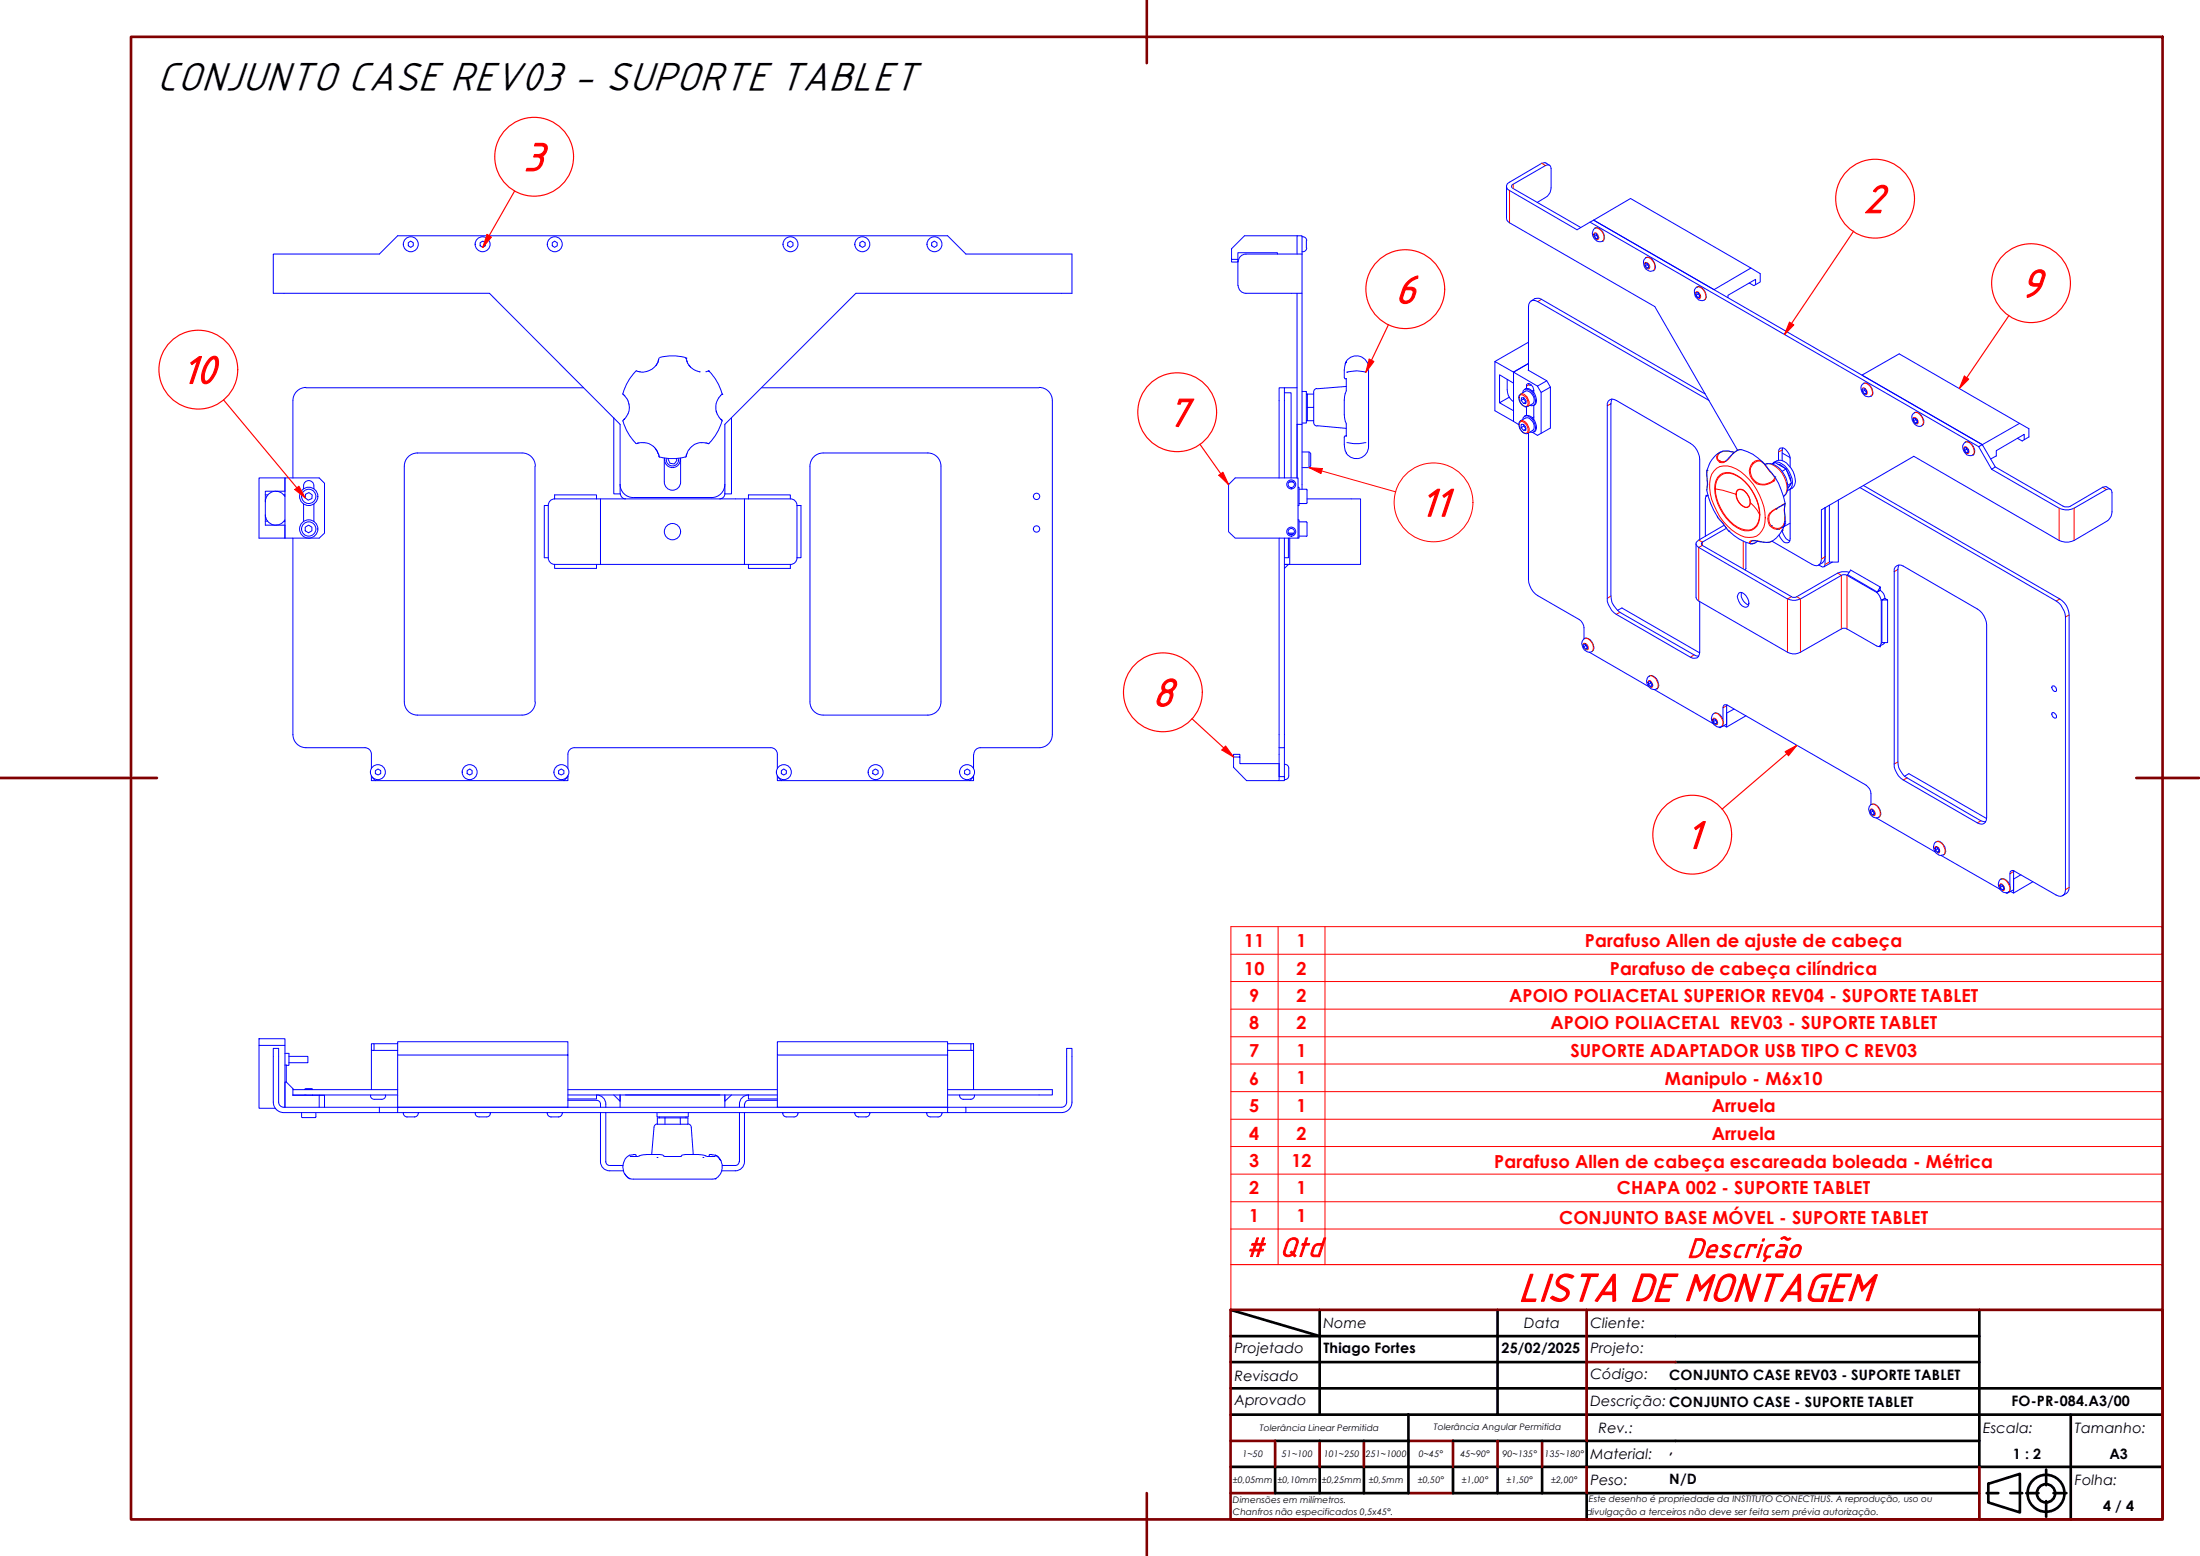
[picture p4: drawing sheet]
<svg xmlns="http://www.w3.org/2000/svg" width="420mm" height="297mm" viewBox="0 0 420 297" stroke-linecap="round" stroke-linejoin="round" font-family="sans-serif">
<!-- layer: Visible ABNT -->
<g fill="none" stroke="#00f" stroke-width=".19">
<path d="M287.7 35.6v6.1l.3 .6 28 16.2 15.9 27.5M293.6 38.7a4.1 4.1 0 0 0 2.4-1.9l.2-.9v-3.7a.59 .59 0 0 0-.7-.7l-6.5 3.7-.3 .2v.4l13.2 7.6M295.9 31.5l-.9-.5-.6 .2-6.1 3.6a.83 .83 0 0 0-.6 .8 .83 .83 0 0 0 .6 .8l12.9 7.5 3.2-1.9 74.2 42.9M78 46.3l.4-.3 .5 .3v.6l-.5 .3-.4-.3zM91.7 46.3l.5-.3 .5 .3v.6l-.5 .3-.5-.3zM105.5 46.3l.4-.3 .5 .3v.6l-.5 .3-.4-.3zM150.4 46.3l.5-.3 .5 .3v.6l-.5 .3-.5-.3zM164.2 46.3l.5-.3 .5 .3v.6l-.5 .3-.5-.3zM177.9 46.3l.5-.3 .5 .3v.6l-.5 .3-.5-.3zM236.4 50v4.5M236.5 54.5a1.49 1.49 0 0 0 1.5 1.5M237.9 48.5h10.8"/>
<path d="M238 48.5a1.49 1.49 0 0 0-1.5 1.5M244 48.5v-.3h-7.6v1.3M247.7 48.5v-3.5h1v3.5M247.7 56v25h1v12.4M247.7 45h-10l-2.5 2.5v2.5h1.2v-.5h-1.2M248.7 48.5v7.5h-10.8M248.7 56v25M248.7 48.1h.1M248.7 45.2h.1M248.8 45.2a.73 .73 0 0 1 .8 .7M249.5 45.9v1.5M249.6 47.3a.73 .73 0 0 1-.8 .8"/>
<path d="M292.4 57.5a1.65 1.65 0 0 1 2-.4l31.3 18.1M303.7 42.4l74.2 42.9M304.4 43.8a.99 .99 0 0 1 1.6 .3 1.58 1.58 0 0 1 .1 1.9 1.51 1.51 0 0 1-1.6-.5 1.51 1.51 0 0 1-.1-1.7zM304.5 44.7l.4-.1 .3 .5v.4l-.3 .1-.4-.5zM304.9 44.9l.3 .4M304.9 44.7v.2l-.4 .2M305.2 45.4l-.3 .2M314.1 49.4a.79 .79 0 0 1 1.3 0 1.61 1.61 0 0 1 .4 2.3 1.48 1.48 0 0 1-1.7-.6 1.48 1.48 0 0 1 0-1.7zM314.2 50.3l.4-.1 .3 .5v.5h-.3l-.4-.5zM314.6 50.5l.3 .4M314.6 50.3v.2l-.4 .2M314.9 51l-.3 .2"/>
<path d="M323.8 55l.4-.2a1.04 1.04 0 0 1 1.2 .6 1.49 1.49 0 0 1 .2 1.8 1.36 1.36 0 0 1-1.5-.1 1.36 1.36 0 0 1-.5-1.4l.1-.5zM323.9 55.9h.4l.3 .4v.5h-.3l-.4-.4zM324.3 56.1l.3 .5-.3 .2M324.4 55.9l-.5 .5M334.4 51.2l-7.1 4.1-22.9-13.3 7-4.1 24.8 14.3v1.6l-1.2 .7-.9-.5M335.3 54.3v-1l-5.3 3.1v.4M58.4 74h53M58.5 74a2.51 2.51 0 0 0-2.6 2.5v14.7M117.2 79.7v14.6h1.2v-13.3l-24.9-25h-41.3v-7.5h20.3l3.4-3.5h105.1l3.5 3.5h20.2v7.5h-41.3l-25 25v13.3h1.3v-14.6M118.9 75.1l.1 .2M119 75.3a3.2 3.2 0 0 1 .1 4.9l.2-.3M119 75.3l.1 .1"/>
<path d="M125.8 68.6a3.2 3.2 0 0 1-4.3 2.2 9.5 9.5 0 0 0-2.5 4.3M125.9 68.4v.1M130.9 68.2l-2.1-.3-1.4 .1-1.4 .2M130.9 68.2l.1 .2M131 68.4h.1M131 68.4l.6 1.3M131.1 68.8l.2 .3M131.6 69.7a3.1 3.1 0 0 0 2.1 1.3M131.6 69.7l.3 .4M135.2 70.9l-.4 .1M135.3 70.9h.1M135.4 70.9l.9 1 .8 1.2 .8 2"/>
<path d="M136.8 78.5v.2M137.6 80l.2 .2M137.9 75.3h.1M137.9 75.1a3.6 3.6 0 0 0-.5 4.6l.5 .7M145.5 74h52.9M198.5 74a2.51 2.51 0 0 1 2.5 2.5v63.8M245.3 75h1.3v16.2M245.3 74h2.4M248.7 74.7h.8v6.1h-.8M249.5 75.2h1.4M249.7 75.2v2.6M249.7 77.8v2.5"/>
<path d="M249.7 77.8h1.2v2.4M250.9 74.9v2.8M251.5 74.2a.67 .67 0 0 0-.6 .6M256.9 69.5l-.2 1.2v1.4l.2 .2h.2M257.1 72.3v2.4l-.2 .7-.2 1v2.8l.2 1.2 .2 .4v2.4M257.1 69.1l-.2 .4zM257.1 72.2v.1M257.1 69v.1M257.1 73.8l-5.6 .4M257.1 68.9a2.32 2.32 0 0 1 2.6-.9 2.32 2.32 0 0 1 1.7 2.2v15.1M257.1 69h.1M257.2 71h.1"/>
<path d="M257.2 71a6.6 6.6 0 0 1 3.7 0M287.8 72.4a4.6 4.6 0 0 0 .9 4l.4 .3M288.3 75.8l-1.9 1.1 2.7 1.5v2l-3.6-2v-9.4l3.6 2v9.4l1 .7M290.1 75.5l1.2-.8a1.58 1.58 0 0 1 1.7 1.8l-.3 .6-.9 .5a1.09 1.09 0 0 1-1.5-.8 1.65 1.65 0 0 1-.2-1.3zM290.6 75.9h.4l.5 .6-.1 .6-.4-.1-.5-.6zM290.8 75a.76 .76 0 0 1 .6-.8 .76 .76 0 0 1 .8 .3 2.53 2.53 0 0 1 .9 2.7l-.6 .3-.3-.1M291 76.2l.4 .6-.4 .2M291 75.9v.3l-.5 .2M291.1 74.3a.93 .93 0 0 1 1.3 .2 2.4 2.4 0 0 1 .9 2.6l-.4 .3v2.7M291.1 79.4a1.49 1.49 0 0 1 2 1 1.78 1.78 0 0 1 0 2l-.2 .1M291.5 74.2v-.7l.2-.2a1.29 1.29 0 0 1 1.2 1.7M291.5 77.7v1.6"/>
<path d="M291.9 65.3l-6.4 3.7M292 73.2v.3l.2 .1 .2-.1M292.9 74.5l-.3 .2M292.9 79.6l-.3 .1M293.6 73.7l-4.5-2.7 2.8-1.6-2.8 1.6v2.1l-2.7-1.5v5.3M293.6 73.7l.7 1.2 1.8-1M294.3 74.9v7.8M295.4 72.7l-1.8 1M307.8 76.2l-.1 .9v36.7a4 4 0 0 0 1.7 3.1l14.1 8.1 .9 .3M326.4 76.4l-32.7-18.8a1.08 1.08 0 0 0-1.3-.2 1.08 1.08 0 0 0-.5 1.2l-.1 12.1 3.6 2 .7 1.2v7.8l-2.5 1.4-.9-.6M355.7 73.4a.91 .91 0 0 1 .9-.3 .91 .91 0 0 1 .7 .7 1.95 1.95 0 0 1 .3 1.6 1.18 1.18 0 0 1-1.9-.4 1.35 1.35 0 0 1 0-1.6zM355.7 74.3l.4-.1 .4 .5v.5h-.4l-.4-.5z"/>
<path d="M356.1 74.5l.4 .4M356.2 74.3l-.1 .2-.4 .2M356.5 75l-.4 .2M365.4 79a.92 .92 0 0 1 1.6 .4 1.24 1.24 0 0 1 0 1.9 1.5 1.5 0 0 1-1.6-.6 1.5 1.5 0 0 1 0-1.7zM365.4 79.9h.4l.4 .3v.6h-.4l-.4-.5zM365.9 79.9l-.1 .2-.4 .2M49.5 91.2h4.9v2.6h-3.7v6.5h3.7v2.4h-4.9zM50.7 98.3a2 2 0 0 0 1.5 1.9 2 2 0 0 0 2.2-1M50.7 99.5h.4M50.7 94.5h.4M54.2 99.5h.2M54.2 94.5h.2"/>
<path d="M54.3 94.5h.1M54.4 91.2h6.6l1 1.1v9.5l-1 .9h-6.6zM54.4 94.8a2 2 0 0 0-2.2-1 2 2 0 0 0-1.5 2M58 92.7a.98 .98 0 0 1 1-1 .98 .98 0 0 1 .9 1M58 92.8v.5M58 96.2v3.4M58.4 94.3l.6-.3 .6 .5v.7l-.7 .3-.6-.5zM59.9 92.8v.5M59.9 96.2v3.4M79.7 86.5h20M79.7 86.5a2.51 2.51 0 0 0-2.5 2.5v45M99.7 86.5a2.51 2.51 0 0 1 2.5 2.5"/>
<path d="M102.2 89v45M103.9 96.5h.8v10h-.8zM105.9 95.2a1.24 1.24 0 0 0-1.2 1.3M113.9 95.2v-.7h-8v.7h8.8M114.7 95.2h27.5v12.5h-27.5zM118.4 92.5a2.51 2.51 0 0 0 2.5 2.5M118.5 94.3a.98 .98 0 0 0 1 .9M119 80.4l.8 1.9 .7 1.2 .9 1.1M119.1 80.2l-.2 .2M121.4 84.6l.2 .1M121.7 84.6a3.1 3.1 0 0 1 4 1.9M121.7 84.6l-.1 .1 .1-.1"/>
<path d="M125.2 85.6l.5 .9M125.7 86.5l.3 .8M125.8 86.7l.1 .2M126 87.2l2.1 .3h1.4l1.4-.3M126.9 92a1.56 1.56 0 0 0 1.5 1.6 1.56 1.56 0 0 0 1.6-1.6M126.9 87.5v4.5M127 87.5a1.49 1.49 0 0 0 1.4 1.8 1.49 1.49 0 0 0 1.5-1.8M127.3 87.6a1.17 1.17 0 0 0 1.1 1.3 1.17 1.17 0 0 0 1.2-1.3M127.6 87.6l.4 .8 .8 .2 .5-.7-.1-.3M130 87.5v4.5M131.1 87l-.2 .3M131.1 86.7v.3"/>
<path d="M135.2 84.6l.1 .1M135.4 84.6v.1a3.2 3.2 0 0 0-4.3 2.3M137.9 80.4l-.5 1.3-.7 1.3-1.3 1.6M138.4 92.5a2.51 2.51 0 0 1-2.5 2.5h-14.9M138.4 94.3a.98 .98 0 0 1-1 .9M142.2 95.2h8.7v-.7h-8v.7M151 95.2a1.24 1.24 0 0 1 1.2 1.3M152.2 96.5h.8v10h-.8zM157.2 86.5a2.51 2.51 0 0 0-2.5 2.5v45M157.2 86.5h20M177.2 86.5a2.51 2.51 0 0 1 2.5 2.5v45M234.6 92.5l1.3-1.3h12v11.5h-12l-1.3-1.2z"/>
<path d="M244.3 91.2v-17.2h1v17.2M246.2 92.1h.9M247.7 81v10.2M247.9 93h.2v3.5h-.2M247.9 99.2h.2v3.5h-.2M248.1 93.4h1.5v2.6M248.1 99.6l1.5 .1v2.5M248.7 86.3h1.3l.3 .2v2.4l-.3 .4h-1.3M249.5 80.3h1.4a.78 .78 0 0 0 .6 1M249.6 96l-.1 .1h-1.4M249.6 95.2h10.2v12.5h-13.5M250 86.3v3"/>
<path d="M251.5 81.3l5.6 .5M257.1 83.2h.1M257.1 83.2h-.2l-.2 .2 .1 2.1 .3 1M257.2 84.5a8.7 8.7 0 0 0 3.7 0M261.4 85.2a2.32 2.32 0 0 1-1.7 2.3 2.32 2.32 0 0 1-2.6-1v.1M290.4 80.3l.9-.5a1.58 1.58 0 0 1 1.7 1.8l-.3 .6-.9 .5a1.54 1.54 0 0 1-1.5-.7 1.54 1.54 0 0 1 .1-1.7zM290.5 81h.5l.4 .5v.7h-.4l-.5-.6zM290.8 80.1a.72 .72 0 0 1 1-.7 2.39 2.39 0 0 1 1.3 2.9l-.2 .2h-.7M291 81.3l.4 .5M291 81.1v.2l-.5 .3M291.4 81.9l-.4 .3M291.9 82.7v28a3.9 3.9 0 0 0 1.8 3l7.9 4.6a2.07 2.07 0 0 1 .9 1.5v2.2"/>
<path d="M326 89.8h.1M326 89.8v3.5a13.5 13.5 0 0 0 3.6 7.4l.6 .7M326 94.6l-.2-.1v.2M326.2 94.6l-.4 .3-.1 .3v7.1M326.2 94.5l-.3 .2M328.5 86.3h.1M329.6 88l1-1a2.21 2.21 0 0 1 3.1-.8 13.2 13.2 0 0 1 5 4.5l.3 .3M331.2 86.3a3.3 3.3 0 0 0-4 1.1 5.4 5.4 0 0 0-1.2 2.4M337.1 88.6a2.89 2.89 0 0 1 3.3 1.5 4.6 4.6 0 0 1 .9 3.8l-.7 .9M338.5 88.6a1.28 1.28 0 0 1 1.7-.1 4.4 4.4 0 0 1 2.1 4.2l-.2 .4-.7 .5M338.6 88.6l.4-.3 2.1 1.2M338.7 88.3a1.89 1.89 0 0 1 2.9 .6 4 4 0 0 1 1.2 3.6l-.5 .7-.6 .3"/>
<path d="M339 91h.1M339 91a15.1 15.1 0 0 1 1.9 5.3l-.1 .8 .1 2.8M339.5 88.6l.5 .1 .9 .7M339.7 87.9v-1.6a.67 .67 0 0 1 .2-.7 .67 .67 0 0 1 .7-.1 2.79 2.79 0 0 1 1.3 2.1v1.5M340.4 96.4h.1M340.4 86.5l1.5 .9M340.4 85.5v2.4M340.7 96.3l-1.5 .9M340.9 99.9h.1M340.9 99.9a5.3 5.3 0 0 1-3 3.6l-.6 .1-2.2-.4-.6 .1M340.9 99.5h.1M340.9 99.7v.4l-.2 .5"/>
<path d="M341.1 89.5l1 2.7M341.1 89.5l-.7 .5M341.2 89.8a4.2 4.2 0 0 1 .8 2M341.9 93.4l-.1 9.8a.75 .75 0 0 1-1.2 .2l-.8-1.2M341.9 99.9l-1.3 .7M341.9 92.5l-.4 .6M342.1 92.2l-.7 1M342.1 92.2l-.7 .4M348.6 96.9v10.8l-.2 .5-.3 .1-.8-.4a1.63 1.63 0 0 0 1.3-1.6M351.1 95.4v11.9h-1.7v-10.9M355.2 93.1l37.5 21.6a4.4 4.4 0 0 1 1.8 3.1v52a1.09 1.09 0 0 1-.6 1.2 1.09 1.09 0 0 1-1.2-.1l-8.3-4.7-.5 .2v2.6M355.9 92.7l37.5 21.6a3.6 3.6 0 0 1 1.8 3.1v52a1.6 1.6 0 0 1-1.3 1.6"/>
<path d="M365.8 80.1l.4 .5-.4 .2M375.2 85.5h.3l.4 .4v.4l-.4 .1-.3-.4zM375.3 84.4a1.68 1.68 0 0 1 1.8 2.2 1.18 1.18 0 0 1-2-.4 1.24 1.24 0 0 1 .2-1.8zM375.5 85.8l.4 .4M375.6 85.5l-.1 .3-.3 .2M375.9 86.2l-.4 .2M377.9 85.3l.7-.4 2.5 4.2-.7 .5zM380.4 89.6l12.9 7.4a3.3 3.3 0 0 0 2.8 0l6.6-3.7a.59 .59 0 0 1 .7 .7v3.7a2.08 2.08 0 0 1-1.1 1.9l-6.2 3.6a3.2 3.2 0 0 1-2.8 0l-27.8-16.1-17.6 10.2v9.4a1.08 1.08 0 0 1-.6 1.2 1.08 1.08 0 0 1-1.2-.2l-7.7-4.4M381.1 89.1l13.2 7.7 1.1-.2 6.2-3.6 .5-.1 .9 .5M385.3 83.7l.9 .5 1.3-.8v-1.6l-24.8-14.3-7.1 4.1 23 13.3M385.7 80.8l-7.1 4.1M386.6 83.9v-1l-5.3 3.1v1l-1.1 .6"/>
<path d="M55.9 102.7v37.6M58.3 100.6l.6-.3 .7 .3v.7l-.7 .4-.6-.4zM104.7 106.5a1.24 1.24 0 0 0 1.2 1.2M113.9 107.7v.8h-8v-.8h8.8M142.2 107.7h8.7v.8h-8v-.8M152.2 106.5a1.24 1.24 0 0 1-1.2 1.2M244.3 102.7v45.6h1v.7h-1M245.3 102.7v40h-1M246.1 102.7v3.8h-.8M246.1 101.8h1.1M246.2 101.9h.9M246.3 102.7v5h-1h.8l-.8 .8"/>
<path d="M248.1 102.3h1.4M249.6 102.3l-.1 .1M308.9 116.5l.9-.4 14.8 8.5M324.6 103v-15.3a3.9 3.9 0 0 0-1.8-3.1l-14.1-8.2a1.05 1.05 0 0 0-1.3-.1 1.05 1.05 0 0 0-.4 1.2v36.7a4 4 0 0 0 1.7 3.1l14.1 8.2a1.08 1.08 0 0 0 1.3 .1 1.08 1.08 0 0 0 .5-1.2v-9.5M329.3 100.3l-4.9 2.8-.5 .5 .2 .7 17.3 10a3.1 3.1 0 0 0 2.5 0l7.8-4.5 .8-.1 5.9 3.4 .6 .7 .3 .8v8.2l-.3 .6-.6-.1-5.9-3.4h-.6l-8 4.6a2.46 2.46 0 0 1-2.5 0l-17.2-10-.3-.5v-10.2M329.8 100.8l-4.7 2.7a.36 .36 0 0 0 0 .6l17.2 9.9 .9-.1 7.8-4.5 .8-.3 1.3 .2M330.2 101.4h.1M330.2 101.4a9 9 0 0 0 4.1 2.4M332.1 113.2a1.01 1.01 0 0 1 1.3 .5 1.74 1.74 0 0 1 .4 2.1 1.51 1.51 0 0 1-1.9-1.5l-.1-.4zM332.5 113.1a2.24 2.24 0 0 0 1.4 2.4M333.4 103.6v4.9l-.1 .3M334.3 103.8h.1"/>
<path d="M335.7 103.3l-.7 .4-.7 .1M338.3 100.4h.1M339.3 101h.1M339.7 101h.1M340.2 100.6h.1M340.4 100.7h.1M340.4 101.2h.1M340.4 101.2v.4a2.58 2.58 0 0 0 1.4 1.6M340.4 100.6h.1M349.9 107.3l-1.5 .9M359.1 112.7a1.82 1.82 0 0 1 .9 1.5M359.1 112.1v.6l-.6 .3z"/>
<path d="M359.1 112.1l-5.7-3.3-.5 .9 5.6 3.3M359.4 114.5l.6-.3 .5 .3zM359.4 114.5v8.2h1.1v-8.2M361.9 108.3a1.12 1.12 0 0 1 1.6-.2l14.1 8.2a3.9 3.9 0 0 1 1.8 3v36.8a1.08 1.08 0 0 1-.5 1.1 1.08 1.08 0 0 1-1.3-.1l-14.1-8.2a3.8 3.8 0 0 1-1.7-3.1v-37.2zM362.6 107.9l-.1 .8v36.8a3.9 3.9 0 0 0 1.7 3l14.1 8.2 .9 .2M77.2 134a2.51 2.51 0 0 0 2.5 2.5M79.7 136.5h20M102.2 134a2.51 2.51 0 0 1-2.5 2.5M154.7 134a2.51 2.51 0 0 0 2.5 2.5M157.2 136.5h20M179.7 134a2.51 2.51 0 0 1-2.5 2.5M302.4 122.1a.79 .79 0 0 1 1.3 0 1.61 1.61 0 0 1 .3 2.3 1.48 1.48 0 0 1-1.6-.6 1.48 1.48 0 0 1 0-1.7z"/>
<path d="M302.5 123h.3l.3 .4v.5h-.3l-.3-.4zM302.8 123.2l.3 .5-.3 .2M302.8 123v.2l-.3 .3M303.5 124.5l11.3 6.5M314.7 129.3a.99 .99 0 0 1 1.7 .3 1.58 1.58 0 0 1 .1 1.9 1.51 1.51 0 0 1-1.7-.5 1.51 1.51 0 0 1-.1-1.7zM314.8 130.2l.4-.1 .3 .4v.5h-.3l-.4-.4zM315.2 130.4l.3 .4M315.2 130.2v.2l-.4 .2M315.5 130.9l-.3 .1M315.9 131.6l11.3 6.6M327.1 136.4a.84 .84 0 0 1 1.3 0 1.61 1.61 0 0 1 .4 2.3 1.52 1.52 0 0 1-1.7-.6 1.52 1.52 0 0 1 0-1.7zM327.2 137.3h.3l.4 .4v.5h-.4l-.3-.4z"/>
<path d="M327.6 137.5l.3 .5-.4 .2M327.6 137.3v.2l-.4 .3M329.1 137.3v-2.5l.2-.3 .6 .1 26.5 15.3a2.05 2.05 0 0 1 .9 1.6v2.1M329.1 138.6l-.6 .3-.2-.1M329.1 138.5v.1M329.8 134.5v4.3M329.8 138.2l-.7 .4M331.2 135.4l-1.4 .7M333.4 136.6l-3.6 2.2-.6-.3M359.1 123.3v.2l-.2-.1M359.9 122.7v.2l-.9 .5M391.9 136.1a.68 .68 0 0 1 .7 .2 .68 .68 0 0 1 0 .8 .74 .74 0 0 1-.7-1z"/>
<path d="M391.9 131l.2-.1a.7 .7 0 0 1 .5 1.1 .74 .74 0 0 1-.7-1zM55.9 140.2a2.51 2.51 0 0 0 2.6 2.5h11.2a1.24 1.24 0 0 1 1.2 1.3M70.9 148.3v.7h.8M70.9 144v2.7M70.9 148.1v.2M70.9 148.3l.8 .7M71.7 147.1l.5-.3 .5 .3v.6l-.5 .2-.5-.2zM71.7 149h36M89.2 147.1l.5-.3 .5 .3v.6l-.5 .2-.5-.2zM106.7 147.1l.5-.3 .5 .3v.6l-.5 .2-.5-.2zM108.5 148.3v.7h-.8M108.5 144v2.7"/>
<path d="M108.5 148.1v.2M108.5 148.3l-.8 .7M147.2 142.7h-37.5a1.24 1.24 0 0 0-1.2 1.3M147.2 142.7a1.24 1.24 0 0 1 1.3 1.3M148.5 148.3v.7h.7M148.5 144v2.7M148.5 148.1v.2M148.5 148.3l.7 .7M149.2 147.1l.5-.3 .5 .3v.6l-.5 .2-.5-.2zM149.2 149h36M166.7 147.1l.5-.3 .5 .3v.6l-.5 .2-.5-.2zM184.2 147.1l.5-.3 .5 .3v.6l-.5 .2-.5-.2z"/>
<path d="M185.9 148.3v.7h-.7M185.9 144v2.7M185.9 148.1v.2M185.9 148.3l-.7 .7M198.4 142.7h-11.2a1.24 1.24 0 0 0-1.2 1.3M201 140.2a2.51 2.51 0 0 1-2.5 2.5M235.6 144.5v2l2.5 2.5h6.2v-3.2h-7.5v-1.3h-1.2v-.5h1.2v.5M245.3 142.7v5.6M245.3 146h.1M245.4 145.9a.73 .73 0 0 1 .7 .7M246.1 148.1a.74 .74 0 0 1-.8 .7M246.1 146.7v1.4"/>
<path d="M357.2 153.7l.2-.2a1.64 1.64 0 0 1 1.7 2.3 1.21 1.21 0 0 1-1.3 .2 1.21 1.21 0 0 1-.8-1.1 1.16 1.16 0 0 1 .2-1.2zM357.3 154.6h.3l.3 .5v.4l-.3 .1-.3-.5zM357.6 154.9l.3 .4-.3 .3M357.6 154.7v.2l-.3 .2M358.3 156.1l11.3 6.6M363.7 148.2l.9-.5 14.8 8.6M369.5 160.9a.97 .97 0 0 1 1.7 .4 1.24 1.24 0 0 1 0 1.9 1.52 1.52 0 0 1-1.6-.6 1.52 1.52 0 0 1-.1-1.7zM369.6 161.8l.4-.1 .3 .5v.5h-.3l-.4-.5zM370 162l.3 .4M370 161.8v.2l-.4 .2M370.3 162.5l-.3 .2M370.7 163.3l11.3 6.5"/>
<path d="M381.9 168l.2-.2a1.59 1.59 0 0 1 1.6 .7 1.59 1.59 0 0 1 0 1.7 1.41 1.41 0 0 1-1.6-.2 1.41 1.41 0 0 1-.4-1.5zM382 168.9h.3l.4 .4v.5h-.4l-.3-.4zM382.4 169.1l.3 .5M382.4 169v.1l-.4 .3M382.7 169.7l-.4 .1M383.9 170.2l-.6 .3-.2-.1M383.9 170.1v.1M384.6 166.2v4.3M384.6 169.8l-.7 .4M386 167l-1.4 .8M388.2 168.3l-3.6 2.2-.6-.3M49.5 198.3h4.9v1.3h-4.9z"/>
<path d="M49.5 199.6v12h3.1M54.4 199.6v11.8v-4.8h.3M71.4 199.2h4.5M181 199.2h4.4M185.4 199.2h.5v1.3h-.5zM54.2 211.4a.98 .98 0 0 1-1-1v-10.3h-1v10.3a2 2 0 0 0 2 2M54.2 212.4h18.3M54.2 211.4h18.3M54.4 201.1h.8v2.3l-.8-.1M54.7 206.6l1.2 1.2v.2M54.7 203.4v3.2M55.2 201.7h3.6v1.2h-3.6"/>
<path d="M55.9 209l6.1 .1v2.3M55.9 209h20M57.6 213.2l.2 .1M57.6 212.4v.8M57.7 213.3h2.5M58.2 207.9l.2-.1h1.2l.1 .1M58.2 207.9h1.5M58.2 207.9v.1M58.2 209v.1M59.7 207.9v.1M59.7 209v.1M60.3 212.4v.8"/>
<path d="M60.3 213.2l-.1 .1M61 209.1v2.3M70.7 209.1a.73 .73 0 0 0 .8 .8M70.8 209v.2M70.9 200.5v-1.3h.5v1.3h-.5v7.5M71.4 200.5h4.5M72.5 211.4h3.4v1h-3.4zM73.6 209v.2M73.7 209.1a.73 .73 0 0 1-.8 .8h-1.4M75.9 208h-20v1M75.9 201.4v10h32.6v-12.5h-32.6v2.5h32.6M75.9 212.4h105.1"/>
<path d="M75.9 211.4h105.1M77 212.4v.1M77 212.5a.73 .73 0 0 0 .8 .7M79.9 212.5a.73 .73 0 0 1-.7 .7h-1.5M79.9 212.4v.1M90.7 212.5a.73 .73 0 0 0 .8 .7h1.4a.73 .73 0 0 0 .8-.7M90.8 212.4v.1M93.6 212.4v.1M104.5 212.4v.1M104.5 212.5a.73 .73 0 0 0 .7 .7h1.4a.73 .73 0 0 0 .8-.7M107.4 212.4v.1M108.5 209h40"/>
<path d="M108.5 208h40M108.5 210h5.4M113.9 209v.8h-5.4M114 210a.73 .73 0 0 1 .7 .8M114 209a1.75 1.75 0 0 1 1.7 1.8M114.7 212.4v9.4a1.75 1.75 0 0 0 1.7 1.7h2.7M114.7 210.7v.7M115.7 212.4v9.4a.73 .73 0 0 0 .7 .7h2.6M115.7 210.7v.7M117.2 209l1.2 1.2v-1.2v2.4M125.5 212.4v.8h5.9v-.8M125.5 214.6a.67 .67 0 0 0-.6 .6l-.4 5.2"/>
<path d="M125.9 213.2v.2M127 213.4h2.9M127 213.4h-1.5v1.2h1.4M127 213.4v1.2M127.1 214.6h2.8M129.9 213.4h1.5v1.2h-1.5zM131 213.2v.2M131.4 214.6a.67 .67 0 0 1 .6 .6l.4 5.2M139.7 209l-1.3 1.2v-1.2v2.4M141.2 210.7v.7M141.2 212.4v9.4M142.2 212.4v9.4a1.75 1.75 0 0 1-1.8 1.7"/>
<path d="M142.2 210.7v.7M148.5 209.8h-5.6l.1-.8a1.75 1.75 0 0 0-1.8 1.8M148.5 210h-5.5a.73 .73 0 0 0-.8 .8M148.5 201.4v10h32.5M149.5 212.5a.73 .73 0 0 0 .7 .7M149.5 212.4v.1M150.2 213.2h1.4M152.4 212.5a.73 .73 0 0 1-.7 .7M152.4 212.4v.1M163.3 212.4v.1M163.3 212.5a.73 .73 0 0 0 .7 .7M164 213.2h1.4"/>
<path d="M166.1 212.5a.73 .73 0 0 1-.7 .7M166.1 212.4v.1M177 212.5a.73 .73 0 0 0 .7 .7M177 212.4v.1M177.7 213.2h1.4M179.9 212.5a.73 .73 0 0 1-.7 .7M179.9 212.4v.1M181 208h20v1h-20M181 211.4h3.5v1h-3.5zM181 201.4h-32.5v-2.5h32.5v12.5M181 200.5h4.4M183.3 209v.2"/>
<path d="M183.3 209.1a.73 .73 0 0 0 .7 .8M184 209.9h1.4M184.5 212.4h18.2M184.5 211.4h18.2M185.9 200.5v7.5M186.1 209.1a.73 .73 0 0 1-.7 .8M186.1 209v.2M202.7 211.4a.99 .99 0 0 0 1-1v-10.3h1v10.3a2 2 0 0 1-2 2M119.3 224l1 1M120.3 220.5a2.53 2.53 0 0 0-1.3 2.4 2.53 2.53 0 0 0 1.5 2.2h.4M120.3 220.8h1.6l.2-.2a8 8 0 0 1 3.9-.2l.6 .1 .3 .3h3.1a.9 .9 0 0 1 .9-.4h2.4l1.1 .1 .7 .3h1.5M120.9 220.5h-.6"/>
<path d="M121 225.1h15M121 220.4h.3M121.3 220.4l.2 .2M121.5 220.6v.2M125.5 221h.1M134.2 221h.1M135.4 220.6v.2M135.6 220.4h.4M135.6 220.4l-.2 .2M136 220.5h.6M136.6 225h.1M136.6 225l-.6 .1"/>
<path d="M137.7 221.5l-.5-.7-.6-.3a2.57 2.57 0 0 1 0 4.5M137.9 223.5h2.6M137.9 222.5h2.6M141.2 221.8a.73 .73 0 0 1-.8 .7"/>
<circle cx="78.5" cy="46.6" r="1.43"/>
<circle cx="92.2" cy="46.6" r="1.43"/>
<circle cx="105.9" cy="46.6" r="1.43"/>
<circle cx="151" cy="46.6" r="1.43"/>
<circle cx="164.7" cy="46.6" r="1.43"/>
<circle cx="178.5" cy="46.6" r="1.43"/>
<circle cx="59" cy="94.8" r="1.75"/>
<circle cx="59" cy="94.8" r="1.37"/>
<circle cx="198" cy="94.8" r=".6"/>
<circle cx="246.6" cy="92.5" r=".6"/>
<circle cx="246.6" cy="92.5" r=".86"/>
<circle cx="59" cy="101" r="1.75"/>
<circle cx="59" cy="101" r="1.37"/>
<circle cx="128.4" cy="101.5" r="1.56"/>
<circle cx="198" cy="101" r=".6"/>
<circle cx="246.6" cy="101.5" r=".6"/>
<circle cx="246.6" cy="101.5" r=".86"/>
<circle cx="72.2" cy="147.4" r="1.43"/>
<circle cx="89.7" cy="147.4" r="1.43"/>
<circle cx="107.2" cy="147.4" r="1.43"/>
<circle cx="149.7" cy="147.4" r="1.43"/>
<circle cx="167.2" cy="147.4" r="1.43"/>
<circle cx="184.7" cy="147.4" r="1.43"/>
</g>
<!-- layer: Visible Narrow ABNT -->
<g fill="none" stroke="#f00" stroke-width=".19">
<path d="M288.3 36.4v6.1M289 35.2v.8M294.4 31.2l.7 .4M294.4 57.1l-.7 .5M304.4 44.6l.2-.2a.89 .89 0 0 1 .6 1.2l-.1 .2a.97 .97 0 0 1-.7-1.2zM304.6 43.5a1.65 1.65 0 0 1 1.5 2.5M314.1 50.2a.72 .72 0 0 1 .8 .3 .72 .72 0 0 1-.1 .9 .88 .88 0 0 1-.7-1.2zM314.3 49.2a1.6 1.6 0 0 1 1.7 1.9l-.2 .6M323.8 55.8l.2-.1a.8 .8 0 0 1 .5 1.3 .97 .97 0 0 1-.7-1.2zM324.1 54.8a1.75 1.75 0 0 1 1.6 2.3l-.2 .2M290.2 75.6l.2-.2a1.41 1.41 0 0 1 1.1 2.2 1.55 1.55 0 0 1-1.3-2zM290.4 75.2a1.56 1.56 0 0 1 1.6 1.5v.7l-.2 .2"/>
<path d="M292 73.5l-.5 .2M307.7 77.1l-.7 .4M355.7 74.2l.2-.2a.8 .8 0 0 1 .5 1.4 .97 .97 0 0 1-.7-1.2zM355.9 73.2a1.67 1.67 0 0 1 1.6 2.2l-.2 .2M365.4 79.7a.81 .81 0 0 1 .8 .3 .81 .81 0 0 1 .1 .9 .81 .81 0 0 1-.8-.3 .81 .81 0 0 1-.1-.9zM365.6 78.8a1.67 1.67 0 0 1 1.7 1.9l-.3 .6M290.4 80.5a1.43 1.43 0 0 1 1.2 2.2 1.43 1.43 0 0 1-1.4-1.9zM290.4 80.3a1.62 1.62 0 0 1 1.4 2.4M326 89.8l-.1 .7a5.7 5.7 0 0 1 0 3M327.3 89.9a3.2 3.2 0 0 1 4.3-.4 11.5 11.5 0 0 1 5.5 10.3 3 3 0 0 1-3.9 2.7 10.2 10.2 0 0 1-5.9-6.1 7.8 7.8 0 0 1-.4-5.9zM327.6 93.3a2.6 2.6 0 0 1 1.3-2.7 2.6 2.6 0 0 1 3 .3 9.1 9.1 0 0 1 4.1 8.1 2.35 2.35 0 0 1-3.5 2 9.1 9.1 0 0 1-4.9-7.7l1.4 .3 2.5 .7M328 98.6l2.2 2.8"/>
<path d="M328 91.1a2.7 2.7 0 0 1 3.8-.3 9.3 9.3 0 0 1 4.2 8.3 2.43 2.43 0 0 1-3.5 2 9.1 9.1 0 0 1-5-8.7zM328.3 87.9h.1M328.5 86.3a1.05 1.05 0 0 0-.7 1 1.05 1.05 0 0 0 .6 1M331.2 86.3a3 3 0 0 0-2.9 .3 .94 .94 0 0 0 0 1.3 .94 .94 0 0 0 1.3 .1M331.8 93.6a1.29 1.29 0 0 1 1.9 .7 2.21 2.21 0 0 1 .3 2.4 1.07 1.07 0 0 1-1.5-.3 2.3 2.3 0 0 1-.7-2.8zM331.9 93.6a1.35 1.35 0 0 1 1.8 .7 1.58 1.58 0 0 1 0 2.5 2.36 2.36 0 0 1-1.8-3.2zM332.6 85.8a3.1 3.1 0 0 0-2.5 1.8l-.9 .7h-.8l.1-.2M334.3 95.9l1.3 1.5 .4 .8M334.8 88.5a1.35 1.35 0 0 1 2.4 .4l1.2 1.5a.81 .81 0 0 1 .2 1.3 2.49 2.49 0 0 1-3.2 .3 2.49 2.49 0 0 1-.8-3.1zM334.8 88.5l-.1-.1a2.64 2.64 0 0 0 .3 3.5 2.64 2.64 0 0 0 3.5 .1l.3-.2-.2-.1M335.2 92.1h.1M336.7 88.3a1.32 1.32 0 0 0-2 .1"/>
<path d="M337.1 88.6a2.07 2.07 0 0 1 2.2 .6 5.1 5.1 0 0 1 1.9 4.7l-.2 .5-.3 .3M339 91v.4l-.2 .4M339.1 97.1a2 2 0 0 0-1.5 2 2 2 0 0 0 1.6 1.9h.6l.5-.2 .5-.7M339.1 97.1l.1 .1M339.2 97.2h.1M340.4 85.9l-.7 .4M340.7 96.3h.2l-.2 1 .2 1.3a1.81 1.81 0 0 1-1.4 2.3 1.89 1.89 0 0 1-1.7-1.7 1.89 1.89 0 0 1 1.4-2M340.7 99.9l.1 .2M340.9 99.9l-.1 .2M340.9 96.1l-1.8 1M375.1 85.4l.2-.1a.8 .8 0 0 1 .5 1.3 .97 .97 0 0 1-.7-1.2zM375.3 84.4a1.75 1.75 0 0 1 1.6 2.3l-.2 .2"/>
<path d="M393.3 97v6.2M396.1 97v6.2M401.6 93l.7 .5M307.7 113.8l-.7 .4M309.4 116.9l-.7 .4M324.4 103.1l.7 .4v.6l-.7 .4v10.2M332.9 103.3v5.3M334.5 103.3l-.2 .2v.2h.2a1.44 1.44 0 0 0 1.2-.4M334.8 103.7l-.1 .1M338.3 100.4h.1M338.5 103.3a3.8 3.8 0 0 1-3-.1h-1.1l-.3 .4 .2 .2M339.3 101h.1"/>
<path d="M340.4 101.2h.1M342.1 113.9l-.7 .4v10.2M343.2 113.9l.7 .4v10.2M348.6 106.3l-.7 .4M349.4 107.3l-.8 .4M351 109.4l.7 .4v10.3M352.9 109.7l-.2 .1v10.3M359.1 112.7l-.7 .4M360 114.2l-.7 .4M362.5 108.7l-.7 .4M393.4 114.3l-.7 .4M395.2 117.4l-.7 .4"/>
<path d="M302.4 122.9a.81 .81 0 0 1 .8 .3 .81 .81 0 0 1 .1 .8 .81 .81 0 0 1-.8-.3 .81 .81 0 0 1-.1-.8zM302.6 121.9a1.6 1.6 0 0 1 1.7 1.9l-.3 .6M314.8 130l.2-.1a.81 .81 0 0 1 .4 1.3 1.01 1.01 0 0 1-.6-1.2zM315 129.1a1.22 1.22 0 0 1 1.5 1 1.12 1.12 0 0 1-.1 1.4M323.5 125l-.7 .5M327.3 137.1a.88 .88 0 0 1 .7 1.2 .72 .72 0 0 1-.8-.3 .72 .72 0 0 1 .1-.9zM327.3 136.2a1.67 1.67 0 0 1 1.8 1.9l-.1 .4-.2 .2M329.8 134.7l-.7 .4M359.4 122.7l-.1 .1M357.2 154.5l.2-.1a.8 .8 0 0 1 .5 1.4 .97 .97 0 0 1-.7-1.3zM357.4 153.5a1.65 1.65 0 0 1 1.4 2.5M362.5 145.5l-.7 .3"/>
<path d="M364.2 148.5l-.7 .4M378.3 156.7l-.7 .4M369.6 161.7a.72 .72 0 0 1 .8 .3 .72 .72 0 0 1-.1 .9 .97 .97 0 0 1-.7-1.2zM369.8 160.7a1.61 1.61 0 0 1 1.4 2.5M382 168.8l.1-.1a.8 .8 0 0 1 .5 1.3 .89 .89 0 0 1-.6-1.2zM382.1 167.8a1.67 1.67 0 0 1 1.8 1.9l-.1 .4-.2 .2M384.6 166.4l-.7 .4M395.2 169.4l-.7 .4"/>
</g>
<g fill="none" stroke="#f00" stroke-width=".19">
<path d="M250 89.3l2.4 .6M244.1 176.9v64.5M253 176.9v64.5M235.1 182.2h177.9M235.1 187.4h177.9M235.1 192.6h177.9M235.1 197.9h177.9M235.1 203.1h177.9M235.1 208.4h177.9M235.1 213.7h177.9M235.1 218.9h177.9M235.1 234.6h177.9v-57.7h-177.9v73.1h177.9v-8.6"/>
<path d="M235.1 224.1h177.9M235.1 229.4h177.9"/>
</g>
<path d="M413 234.6v6.8h-177.9" fill="none" stroke="#f00" stroke-width=".22"/>
<!-- layer: Borda A3/A4 (ABNT) -->
<g fill="none" stroke="#800000" stroke-width=".51">
<path d="M25 7h388v283.1h-388zM219 0v12.1M0 148.5h30M408 148.5h12M235 250h178v40.1h-178zM303 250v25.1M235 275.1h8.5v4.9M252 275.1v4.9M260.5 275.1v4.9M269 275.1h8.5v4.9M286 275.1v4.9M294.5 275.1v4.9"/>
<path d="M303 260h17M219 285v12M235 285h8.5M269 285h8.5M303 280v5M378 280v10.1"/>
</g>
<g fill="none" stroke="#000" stroke-width=".51">
<path d="M235 255.1h143M235 250l17 5.1M252 250v20.1M286 250v10M378 250v30M235 260h51M235 265h178M235 270.1h178M243.5 275.1h25.5M269 270.1v14.9h-25.5v-5M277.5 275.1h25.5M286 260h17"/>
<path d="M286 260v10.1M303 275.1h75M303 275.1v4.9M320 260h58M395.5 270.1v20M235 280h178M252 280v5M260.5 280v5M277.5 280v5h100.5M286 280v5M294.5 280v5M303 285v5.1"/>
<path d="M379.4 285h2.2M379.7 283.3l6.1-1.9v7.3l-6.1-1.9zM383.9 285h2.3M387 285h2.3M390.8 280.5v3M390.8 286.6v2.9M392.2 285h2.5"/>
<circle cx="390.7" cy="285.1" r="3.5"/>
<circle cx="390.7" cy="285.1" r="1.75"/>
</g>
<path d="M250 89.3l2.5 .2-.2 .9z" fill="#f00"/>
<g fill="none" stroke="#f00" stroke-width=".19">
<path d="M250 89.3l2.5 .2-.2 .9zM252.4 89.9l14.2 4"/>
<circle cx="273.8" cy="95.9" r="7.5"/>
</g>
<path d="M375.6 72.1l-1.4 2.1" fill="none" stroke="#f00" stroke-width=".22"/>
<path d="M375.2 71.8l.8 .6-1.8 1.8z" fill="#f00"/>
<g fill="none" stroke="#f00" stroke-width=".22">
<path d="M375.2 71.8l.8 .6-1.8 1.8zM383.7 60.2l-8.1 11.9M233.7 142.8l1.9 1.7"/>
<circle cx="387.9" cy="54.1" r="7.5"/>
</g>
<path d="M234.1 142.4l1.5 2.1-2.2-1.3z" fill="#f00"/>
<g fill="none" stroke="#f00" stroke-width=".22">
<path d="M233.2 90.5l1.4 2M227.6 137.2l6.1 5.6M234.1 142.4l1.5 2.1-2.2-1.3z"/>
<circle cx="222.1" cy="132.2" r="7.5"/>
</g>
<path d="M232.8 90.7l.8-.5 1 2.3z" fill="#f00"/>
<g fill="none" stroke="#f00" stroke-width=".22">
<path d="M342.1 61.8l-1.3 2.1M229.2 84.8l4 5.7M232.8 90.7l.8-.5 1 2.3z"/>
<circle cx="224.8" cy="78.7" r="7.5"/>
</g>
<path d="M341.8 61.5l.8 .5-1.8 1.9z" fill="#f00"/>
<g fill="none" stroke="#f00" stroke-width=".22">
<path d="M93.4 45l-1.2 2.2M354 44.1l-11.9 17.7M341.8 61.5l.8 .5-1.8 1.9z"/>
<circle cx="358.1" cy="37.9" r="7.5"/>
</g>
<path d="M93 44.8l.9 .5-1.7 1.9z" fill="#f00"/>
<g fill="none" stroke="#f00" stroke-width=".22">
<path d="M98.3 36.4l-4.9 8.6M93 44.8l.9 .5-1.7 1.9zM56.7 93.1l1.6 1.9"/>
<circle cx="102" cy="29.9" r="7.5"/>
</g>
<path d="M56.3 93.5l.8-.7 1.2 2.2z" fill="#f00"/>
<g fill="none" stroke="#f00" stroke-width=".22">
<path d="M42.7 76.3l14 16.8M261.9 68.8l-1 2.2M56.3 93.5l.8-.7 1.2 2.2z"/>
<circle cx="37.9" cy="70.6" r="7.5"/>
</g>
<path d="M261.5 68.6l.9 .4-1.5 2z" fill="#f00"/>
<g fill="none" stroke="#f00" stroke-width=".22">
<path d="M261.5 68.6l.9 .4-1.5 2zM265.2 62l-3.3 6.8M343.2 142.3l-2 1.6"/>
<circle cx="268.4" cy="55.2" r="7.5"/>
</g>
<path d="M340.9 143.5l2.3-1.2-1.6 2z" fill="#f00"/>
<g fill="none" stroke="#f00" stroke-width=".22">
<path d="M340.9 143.5l2.3-1.2-1.6 2zM341.2 143.9l-12.3 10.6"/>
<circle cx="323.2" cy="159.3" r="7.5"/>
</g>
<text font-size="8.2" x="30" y="17.3">CONJUNTO CASE REV03 - SUPORTE TABLET</text>
<g font-size="8.1" fill="#f00">
<text x="99.9" y="32.5">3</text>
<text x="355.9" y="40.5">2</text>
<text x="266.4" y="57.8">6</text>
<text x="386" y="56.6">9</text>
<text x="34.6" y="73.1">10</text>
<text x="222.9" y="81.3">7</text>
<text x="271.1" y="98.5">11</text>
<text x="220.1" y="134.7">8</text>
<text x="321.8" y="161.9">1</text>
<text x="290" y="248.3">LISTA DE MONTAGEM</text>
</g>
<g font-size="5.6" fill="#f00">
<text x="237.9" y="239.8">#</text>
<text x="244.4" y="239.8">Qtd</text>
<text x="322.2" y="240">Descrição</text>
</g>
<g font-size="3.4" fill="#f00">
<text x="237.6" y="180.8">11</text>
<text x="247.6" y="180.8">1</text>
<text x="302.7" y="180.8">Parafuso Allen de ajuste de cabeça</text>
<text x="237.6" y="186">10</text>
<text x="238.6" y="191.3">9</text>
<text x="247.6" y="186">2</text>
<text x="247.6" y="191.3">2</text>
<text x="288.2" y="191.3">APOIO POLIACETAL SUPERIOR REV04 - SUPORTE TABLET</text>
<text x="307.5" y="186.2">Parafuso de cabeça cilíndrica</text>
<text x="238.6" y="196.5">8</text>
<text x="247.6" y="196.5">2</text>
<text x="296.1" y="196.5">APOIO POLIACETAL REV03 - SUPORTE TABLET</text>
<text x="238.6" y="201.8">7</text>
<text x="247.6" y="201.8">1</text>
<text x="299.9" y="201.8">SUPORTE ADAPTADOR USB TIPO C REV03</text>
<text x="238.6" y="207.1">6</text>
<text x="247.6" y="207">1</text>
<text x="317.9" y="207.1">Manipulo - M6x10</text>
<text x="238.6" y="212.3">5</text>
<text x="247.6" y="212.3">1</text>
<text x="326.9" y="212.3">Arruela</text>
<text x="238.6" y="217.5">4</text>
<text x="247.6" y="217.5">2</text>
<text x="326.9" y="217.5">Arruela</text>
<text x="238.6" y="222.8">3</text>
<text x="246.6" y="222.8">12</text>
<text x="285.4" y="222.9">Parafuso Allen de cabeça escareada boleada - Métrica</text>
<text x="238.6" y="228">2</text>
<text x="238.6" y="233.3">1</text>
<text x="247.6" y="228">1</text>
<text x="247.6" y="233.3">1</text>
<text x="297.8" y="233.7">CONJUNTO BASE MÓVEL - SUPORTE TABLET</text>
<text x="308.8" y="228">CHAPA 002 - SUPORTE TABLET</text>
</g>
<g font-size="2.7">
<text x="252.8" y="253.5">Nome</text>
<text x="291.1" y="253.5">Data</text>
<text x="303.8" y="253.5">Cliente:</text>
<text x="235.8" y="258.3">Projetado</text>
<text x="235.8" y="263.6">Revisado</text>
<text x="252.8" y="258.3">Thiago Fortes</text>
<text x="286.8" y="258.4">25/02/2025</text>
<text x="303.8" y="263.3">Código:</text>
<text x="303.8" y="258.3">Projeto:</text>
<text x="318.8" y="263.5">CONJUNTO CASE REV03 - SUPORTE TABLET</text>
<text x="235.8" y="268.3">Aprovado</text>
<text x="303.8" y="268.3">Descrição: CONJUNTO CASE - SUPORTE TABLET</text>
<text x="384.2" y="268.4">FO-PR-084.A3/00</text>
<text x="305.3" y="273.5">Rev.:</text>
<text x="378.8" y="273.5">Escala:</text>
<text x="396.2" y="273.5">Tamanho:</text>
<text x="303.8" y="278.6">Material:</text>
<text x="318.8" y="277.5">,</text>
<text x="384.4" y="278.6">1 : 2</text>
<text x="402.8" y="278.6">A3</text>
<text x="303.8" y="283.5">Peso:</text>
<text x="318.8" y="283.4">N/D</text>
<text x="396.2" y="283.6">Folha:</text>
<text x="401.6" y="288.4">4 / 4</text>
</g>
<g font-size="1.7">
<text x="240.6" y="273.2">Tolerância Linear Permitida</text>
<text x="273.8" y="273">Tolerância Angular Permitida</text>
<text x="237.3" y="278.2">1~50</text>
<text x="244.8" y="278.2">51~100</text>
<text x="252.9" y="278.2">101~250</text>
<text x="260.9" y="278.2">251~1000</text>
<text x="271" y="278.2">0~45°</text>
<text x="279" y="278.2">45~90°</text>
<text x="287" y="278.2">90~135°</text>
<text x="295" y="278.2">135~180°</text>
<text x="235.5" y="286.9">Dimensões em milímetros.</text>
<text x="235.5" y="283.1">±0,05mm</text>
<text x="244" y="283.1">±0,10mm</text>
<text x="252.5" y="283.1">±0,25mm</text>
<text x="261.4" y="283.1">±0,5mm</text>
<text x="270.8" y="283.1">±0,50°</text>
<text x="279.2" y="283.1">±1,00°</text>
<text x="287.7" y="283.1">±1,50°</text>
<text x="296.2" y="283.1">±2,00°</text>
<text x="303.5" y="286.8">Este desenho é propriedade da INSTITUTO CONECTHUS. A reprodução, uso ou</text>
<text x="235.5" y="289.2">Chanfros não especificados 0,5x45°.</text>
<text x="303" y="289.2">divulgação a terceiros não deve ser feita sem prévia autorização.</text>
</g>
</svg>
